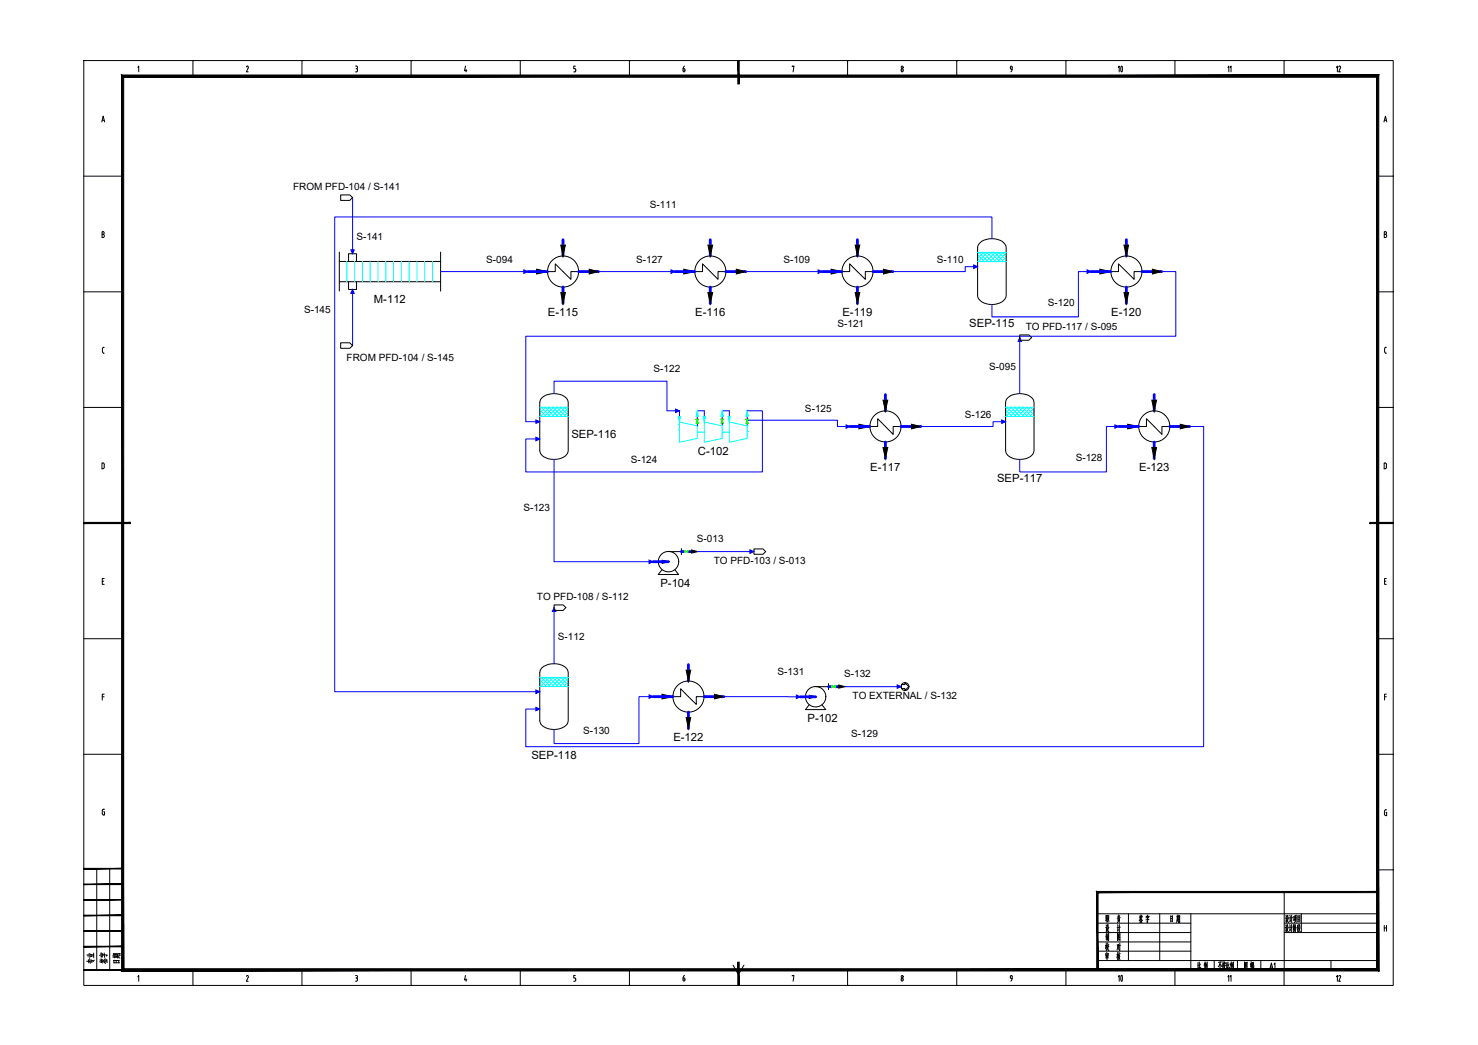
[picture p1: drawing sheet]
<svg xmlns="http://www.w3.org/2000/svg" width="420mm" height="297mm" viewBox="0 0 420 297" stroke-linecap="round" stroke-linejoin="round" font-family="sans-serif">
<g fill="none" stroke="#000" stroke-width=".28">
<path d="M23.8 17.2h372.3v262.9h-372.3zM39.2 19.2l.2-.4v1.6M54.8 17.2h.1M54.8 17.2v4.5M70.3 18.8l.3 .4-.6 1.2h.6M70.3 18.8l-.2 .2M85.8 17.2h.1M85.8 17.2v4.5M101.1 18.8l.5 .2v.3l-.2 .2 .2 .4M101.2 19.5h.1M101.6 19.9v.2M116.9 17.2h.1"/>
<path d="M116.9 17.2v4.5M132.3 18.8l-.2 1.3h.6M132.5 19.7v.7M147.9 17.2h.1M147.9 17.2v4.5M163.4 19.5l.3 .4M163.6 18.8h-.5v.7h.3M163.6 19.9v.2M178.9 17.2h.1M178.9 17.2v4.5M194.4 19.5h-.2v.6M194.5 19.5l.2 .4"/>
<path d="M194.6 18.8l-.4 .7M194.7 19.9v.2M209.9 17.2h.1M225.2 19v-.2h.5l-.2 1.6M240.9 17.2h.1M240.9 17.2v4.5M256.2 19.9l.3-.4 .2 .4M256.2 19.9v.2M256.7 19.9v.2M272 17.2h.1M272 17.2v4.5M287.2 19.1l.3-.3 .3 .3"/>
<path d="M287.2 19.2l.2 .4 .3 .1v-.5M287.7 19.6l-.4 .8M303 17.2h.1M303 17.2v4.5M334 17.2h.1M334 17.2v4.5M365 17.2h.1M365 17.2v4.5M28.9 34.7l.4-1.7 .4 1.7M29.1 34.2h.5M101.6 20.1l-.1 .3h-.4M163.7 20.1l-.1 .3h-.5"/>
<path d="M194.2 20.1l.2 .3 .3-.3M256.2 20.1l.3 .3 .2-.3M393.4 34.7l.5-1.7 .3 1.7M393.6 34.2h.5M23.8 50.1h11.1M391.6 50.1h4.5M396.1 50.1h.1M29 65.9h.5l.1 .3-.3 .4 .3 .2v.5l-.3 .2h-.3zM29 66.6h.3M393.5 65.9l.6 .1v.4l-.2 .2 .3 .5-.3 .4h-.4zM393.5 66.6h.4M23.8 83h11.1"/>
<path d="M29.2 100l.2 .4M29.6 98.7l-.4 .2-.1 1.1M391.6 83h4.5M393.6 99.1v.9M393.6 100l.3 .4M393.9 98.7h.2M393.9 98.7l-.3 .4M396.1 83h.1M23.8 115.8h11.1M29.4 100.4h.2M391.6 115.8h4.5M393.9 100.4h.2"/>
<path d="M396.1 115.8h.1M29.3 133.2l.3-.2v-1.2l-.6-.2v1.7h.3M394.1 132.1v.6M394.2 132.7l-.4 .5M394.2 132.1l-.2-.4-.5-.1v1.7h.3M396.1 148.7h.1M29.1 165.2h.4M29.6 164.5h-.5v1.6h.5M393.6 165.2h.4M394.1 164.5h-.5v1.6h.5M23.8 181.6h11.1M29.1 198.1h.5"/>
<path d="M29.6 197.3h-.5v1.7M391.6 181.6h4.5M393.6 198.1h.5M394.1 197.3h-.5v1.7M396.1 181.6h.1M23.8 214.4h11.1M391.6 214.4h4.5M396.1 214.4h.1M29.5 230.7h.2v1h-.3M29.7 230l-.6 .2v1.2l.3 .2M393.6 230.7v.7M394 230.9h.2v.9l-.5-.1-.1-.3"/>
<path d="M394.2 230.2l-.5 .1-.1 .3M27.5 246.9v28.8M31.2 246.9v28.8M311.9 259.7h79.7M320.8 259.7v13.3M329.7 259.7v13.3M338.5 259.7v16M365.1 253.6v22.1M369.9 259.7v5.4M391.6 247.3h4.5M396.1 247.3h.1M39.2 277.7l.2-.4v1.6"/>
<path d="M54.8 275.7v4.4M70.3 277.3l.3 .3-.6 1.3h.6M70.3 277.3l-.2 .2M85.8 275.7v4.4M101.1 277.3l.5 .1v.4l-.2 .2M101.1 278.9h.2M101.2 278h.1M101.4 278l.2 .3M101.6 278.4v.1M101.6 278.5l-.2 .4M116.9 275.7v4.4M132.3 277.3l-.2 1.2h.6"/>
<path d="M132.5 278.2v.7M147.9 275.7v4.4M163.1 278.9h.3M163.6 277.3h-.5v.7l.6 .2v.5l-.3 .2M178.9 275.7v4.4M194.6 277.2l-.4 .8M194.7 278.4v.1M194.7 278.3l-.1-.3h-.4l.1 .8h.3l.1-.3M208.4 274.3l1.5 2.7 1.6-2.7M225.2 277.4v-.1h.5l-.2 1.6M240.9 275.7v4.4M256.3 278a.36 .36 0 0 1 .5 .4 .36 .36 0 0 1-.6 .3z"/>
<path d="M272 275.7v4.4M287.2 277.6l.3-.3 .3 .3M287.2 277.7l.3 .5M287.5 278.2h.2M287.7 277.7v.7l-.4 .5M303 275.7v4.4M311.9 273h79.7M311.9 262.4h26.6M311.9 265.1h26.6M311.9 267.7h26.6M311.9 270.4h26.6M324.1 261.6l.1 .4"/>
<path d="M324.2 260.1l-.2 .9M324.2 260.5v.4M324.3 260.8l.5 .8M324.3 261.6v.3M324.4 260.5h-.3M324.5 261.3l-.4 .1M324.6 260.1l-.8 1.7M324.6 260.5v.4M324.6 261.6l-.2 .5M324.7 262.1l-.7 .1M324.8 260.5h-.3M325.9 260.4l-.1 .5"/>
<path d="M326.2 260.1v.3M326.2 261.1v1.2l-.2-.3M326.4 260.8l-.4 .1M326.4 260.7l-.2 .5M326.6 260.4l-.1 .4M326.6 260.5h-.7M326.6 261.4l-.9 .1M332.8 260.3v1.7M333.2 261.1h-.4M333.3 260.4l-.5 .1M333.3 261.8l-.5 .1M333.3 260.3v1.7"/>
<path d="M334 275.7v4.4M334.7 260.1v1.4M334.7 261.6l-.2 .6M334.8 261.6l.1 .4M334.8 260.8h-.1M334.8 261.1l-.1 .1M334.9 260.1v1.3M335 260.5l-.5 .1M335 261.4l-.5 .2M335.1 260.3v1.1M335.3 261.3l-.3 .9M335.3 260.8h-.2"/>
<path d="M335.4 260.3v1.9l-.2-.1M335.4 260.3l-.3 .1M340.6 273.6v1.7M340.9 275l-.4 .4M340.9 274.3l-.3 .1M340.9 273.5v1.7l.2 .2h.2v-.5M341.2 274l-.3 .6M342.5 273.8v1.7M342.6 273.4l-.3 1M342.7 274.2l.2-.1-.3 1.2M342.7 274.5l.1 .3M342.8 273.8l-.2 .9"/>
<path d="M342.9 273.7l-.3 .1M343 274v.9M343.2 273.4v2.1l-.2-.3M345.2 273v2.7M346.8 273.9v1.5M346.9 273.5l-.6 1.3M347 274.1l.3 .6M347.2 273.4l-.8 .1M347.7 273.3v2.2l-.2-.3M347.8 274.3l-.3 .4M347.8 274l-.3 .1M347.9 273.7l-.1 .4"/>
<path d="M348 273.3l.1 .4M348.1 274l-.2 .9 .4 .5M348.2 274.5l-.4 1M348.3 273.8l-.4 .1M348.3 273.7v.4M348.4 274.4l-.6 .2M348.7 273.6v1.6M349 274.3l-.3 .1M349.1 273.5v1.7l.2 .2h.2v-.5M349.4 274l-.3 .6M350 273.8v1.7M350 273.4l-.3 1"/>
<path d="M350.1 274.4l.1 .3M350.1 274.2l.2-.1-.2 1.2M350.2 273.8l-.2 .9M350.4 273.7l-.3 .1M350.5 273.9v1M350.6 273.4v2.1l-.1-.3M351.8 273v2.7M353.8 275.4v-1.9v2M353.8 275.3l.7 .1M354.1 274.1l.4 .5M354.1 274.9l.1 .3M354.1 274.6l.1 .3"/>
<path d="M354.2 273.8l-.3 .5M354.3 274h-.2M354.4 273.9l-.5 .9M354.5 273.5v1.9M354.5 273.6l-.7 .1M355.5 273.9v.9M355.7 273.3v2.2M355.8 273.9v.7M355.8 274l-.3 .1M355.9 274.5v1M356 273.8v.6M356.2 274.6v.8"/>
<path d="M356.3 274.9l-.3 .1M356.3 273.9h-.3M356.3 273.8v.5h-.3M356.4 274.5l-.5 .1M356.4 275.4h-.5M356.4 273.5l-.5 .1M356.4 274.4v1M365 275.7v4.4M365.1 262.4h26.5M365.1 265.1h26.5M365.5 262.9l.1 .4M365.5 260.3l.2 .3"/>
<path d="M365.6 263.6h-.3M365.6 263.5v1M365.6 260.9l-.2 .1M365.6 260.8v1.1M365.7 264.2l-.2 .5M365.8 264l.5 .9M365.8 261.6l-.3 .4M365.8 262.8l-.1 1M365.9 260.2l-.2 1M365.9 261.4l.4 .8M366 262.8v.7l.3 .1M366 262.9l-.2 .1"/>
<path d="M366.1 260.2l.1 .7h.1M366.1 260.3h-.2M366.1 263.8h-.4M366.1 263.7l-.5 1.2M366.2 261.1l-.4 .1M366.2 261.1l-.5 1.1M366.6 262.8l.2 .4M366.7 260.2l.1 .3M366.7 263.4v1.2M366.7 263.5l-.2 .1M366.8 260.8l-.2 .1M366.8 260.8l-.1 1.1"/>
<path d="M366.8 264.2l-.2 .5M366.9 261.5l-.2 .5M367.1 262.8v2.1M367.2 260.1v2.1M367.4 263.5l-.6 .1M367.4 260.8l-.5 .2M367.7 263l.2-.1-.1 1.3-.1-.2M367.7 262.8v2M367.8 260.6v.9M368 260.5l-.3 .1M368.1 263.6l-.3 1.3M368.1 260.6v1.1"/>
<path d="M368.1 261.3l-.4 .3M368.2 263l.3 .8M368.2 262.7l-.3 1M368.2 263.6v1.3M368.3 260.9l-.1 1-.3 .4M368.3 260.3l-.1 .4M368.3 261.7l.2 .5M368.5 260.7h-.4M368.5 260.6v1.1M368.6 260.2l-.5 .1M368.9 263v1.8M369 260.2v1.9"/>
<path d="M369.1 263.7h-.2M369.1 263.3l-.2 .1M369.1 264l-.3 .2M369.1 262.8l-.2 .3M369.2 264l.4 .8M369.3 262.8l-.1 1M369.3 263l.2-.1v.6M369.5 263.5l.1 .1M369.5 261.3l-.5 .1M369.5 260.8l-.5 .1M369.5 263.8l-.5 1.1M369.5 261.8l-.5 .1"/>
<path d="M369.5 263.8l-.3 .1M369.6 260.3l-.6 .1M369.6 260.3l-.1 1.8M378.4 273v2.7M393.5 263v1.7M393.5 263.8h.7M394.2 263v1.7M54.8 280.1h.1M85.8 280.1h.1M116.9 280.1h.1M147.9 280.1h.1M178.9 280.1h.1"/>
<path d="M209.9 280.1h.1M240.9 280.1h.1M272 280.1h.1M303 280.1h.1M334 280.1h.1M365 280.1h.1"/>
<circle cx="256.4" cy="19.1" r=".32"/>
<circle cx="256.4" cy="277.6" r=".32"/>
</g>
<g fill="#000" stroke="#000" stroke-width=".28">
<path d="M209.7 17.2l.4 6.7v-6.7zM209.7 17.2l.4 6.7h-.4z"/>
<path d="M34.6 21.3l.6 254.1v-253.4zM34.6 21.3l.6 254.1-.6 .6zM35.2 275.4l-.6 .6 356.7-.6zM34.6 276l356.7-.6 .7 .6zM391.3 22v253.4l.7 .6zM391.3 22l.7-.7v254.7zM35.2 22h356.1l.7-.7zM34.6 21.3h357.4l-356.8 .7z"/>
<path d="M23.8 148.5v.3l13.3-.3zM23.8 148.8l13.3-.3v.3z"/>
<path d="M389.4 148.8h6.7v-.3zM389.4 148.5h6.7l-6.7 .3z"/>
<path d="M23.8 255.8h11.1v-.1zM23.8 255.7h11.1l-11.1 .1z"/>
<path d="M23.8 251.4h11.1v-.1zM23.8 251.3h11.1l-11.1 .1z"/>
<path d="M23.8 247h11.1v-.2zM23.8 246.8h11.1l-11.1 .2z"/>
<path d="M312.2 253.7h79.4v-.3zM311.8 253.4h79.8l-79.4 .3zM311.8 253.4l.4 22.3v-22zM311.8 253.4l.4 22.3h-.4z"/>
<path d="M23.8 275.8h11.1v-.2zM23.8 275.6h11.1l-11.1 .2z"/>
<path d="M23.8 269.1h11.1v-.1zM23.8 269h11.1l-11.1 .1z"/>
<path d="M23.8 264.7h11.1v-.2zM23.8 264.5h11.1l-11.1 .2z"/>
<path d="M23.8 260.3h11.1v-.2zM23.8 260.1h11.1l-11.1 .2z"/>
<path d="M209.7 273.5v6.6h.4zM209.7 273.5h.4v6.6z"/>
</g>
<g fill="none" stroke="#0ff" stroke-width=".28">
<path d="M98.6 74.3v5.8M100.8 74.3v5.8M103 74.3v5.8M105.2 74.3v5.8M107.5 74.3v5.8M109.7 74.3v5.8M111.9 74.3v5.8M114.1 74.3v5.8M116.3 74.3v5.8M118.5 74.3v5.8M120.7 74.3v5.8M123 74.3v5.8"/>
<path d="M277.9 73.5l.9 .9M277.9 72.4l2 2M277.9 71.7h8.1M277.9 74.4h8.1M278.3 71.7l2.6 2.7M278.5 71.7l-.6 .6M279.4 71.7l2.6 2.7M279.6 71.7l-1.7 1.7M280.5 71.7l2.6 2.7M280.7 71.7l-2.6 2.7M281.6 71.7l2.6 2.7M281.8 71.7l-2.6 2.7"/>
<path d="M282.7 71.7l2.6 2.7M282.9 71.7l-2.6 2.7M283.8 71.7l2.2 2.2M284 71.7l-2.6 2.7M284.9 71.7l1.1 1.1M285.1 71.7l-2.6 2.7M286 71.9l-2.4 2.5M286 73l-1.3 1.4M286 74.1l-.2 .3M153.4 117.6l.8 .8M153.4 116.5l1.9 1.9M153.4 115.8h8.1"/>
<path d="M153.4 118.4h8.1M153.9 115.8l2.5 2.6M154 115.8l-.6 .6M155 115.8l2.6 2.6M155.1 115.8l-1.7 1.7M156 115.8l2.7 2.6M156.2 115.8l-2.5 2.6M157.1 115.8l2.7 2.6M157.3 115.8l-2.5 2.6M158.2 115.8l2.7 2.6M158.4 115.8l-2.6 2.6M159.3 115.8l2.2 2.2"/>
<path d="M159.5 115.8l-2.6 2.6M160.4 115.8l1.1 1.1M160.6 115.8l-2.6 2.6M161.5 116l-2.4 2.4M161.5 117.1l-1.3 1.3M161.5 118.1l-.2 .3M285.9 115.8h8M285.9 118.4h8M285.9 117.6l.8 .8M285.9 116.5l1.9 1.9M286.2 115.8l2.7 2.6M286.5 115.8l-.6 .6"/>
<path d="M287.3 115.8l2.7 2.6M287.6 115.8l-1.7 1.7M288.4 115.8l2.7 2.6M288.7 115.8l-2.7 2.6M289.5 115.8l2.7 2.6M289.8 115.8l-2.7 2.6M290.6 115.8l2.6 2.6M290.9 115.8l-2.7 2.6M291.7 115.8l2.2 2.2M291.9 115.8l-2.6 2.6M292.8 115.8l1.1 1.1M293 115.8l-2.6 2.6"/>
<path d="M293.9 116l-2.4 2.4M293.9 117.1l-1.3 1.3M293.9 118.1l-.2 .3M153.4 194.3l.8 .8M153.4 193.2l1.9 1.9M153.4 192.6h8.1M153.4 195.1h8.1M153.9 192.6l2.5 2.5M154 192.6l-.6 .6M155 192.6l2.6 2.5M155.1 192.6l-1.7 1.7M156 192.6l2.7 2.5"/>
<path d="M156.2 192.6l-2.5 2.5M157.1 192.6l2.7 2.5M157.3 192.6l-2.5 2.5M158.2 192.6l2.7 2.5M158.4 192.6l-2.6 2.5M159.3 192.6l2.2 2.2M159.5 192.6l-2.6 2.5M160.4 192.6l1.1 1.1M160.6 192.6l-2.6 2.5M161.5 192.6h.1M161.5 192.7l-2.4 2.4M161.5 193.8l-1.3 1.3"/>
<path d="M161.5 194.9l-.2 .2"/>
</g>
<g fill="none" stroke="#000" stroke-width=".28">
<path d="M96.5 71.7v11M96.5 74.3h28.8M99.1 74.3v-2.2h2.2v2.2M125.3 71.7v11M155.6 77.2h2.2v-2.2l4.5 4.4v-2.2h2.2M197.5 77.2h2.2v-2.2l4.4 4.4v-2.2h2.2M239.3 77.2h2.2v-2.2l4.5 4.4v-2.2h2.2M278.6 69a5.3 5.3 0 0 1 7.1 .4l.3 1v13.6a3.6 3.6 0 0 1-4 2.6 3.6 3.6 0 0 1-4.1-2.6v-13.6l.1-.5zM315.8 77.2h2.2v-2.2l4.4 4.4v-2.2h2.2M96.5 80.1h28.8M99.1 80.1v2.2h2.2v-2.2M154.1 113a5.4 5.4 0 0 1 7.1 .4l.3 1v13.7a3.5 3.5 0 0 1-4 2.5 3.5 3.5 0 0 1-4.1-2.5v-13.7l.3-1z"/>
<path d="M286.5 113a5.4 5.4 0 0 1 7.2 .4l.2 1v13.7a3.5 3.5 0 0 1-4 2.5 3.5 3.5 0 0 1-4-2.5v-13.7l.3-1zM247.3 121.2h2.2v-2.2l4.4 4.5v-2.3h2.2M323.7 121.2h2.2v-2.2l4.4 4.5v-2.3h2.3M190 156.8h3.7M193.7 155.9v1.7M188.2 162l-1.1 1.3h5.8l-1.1-1.3M154.1 189.8a5.5 5.5 0 0 1 7.1 .4l.3 1v13.6a3.6 3.6 0 0 1-4 2.6 3.6 3.6 0 0 1-4.1-2.6v-13.6zM191.3 198h2.2v-2.2l4.4 4.4v-2.2h2.2M231.8 195.2h3.7M235.5 194.3v1.7M230 200.3l-1 1.4h5.8l-1.1-1.4"/>
<circle cx="160.1" cy="77.2" r="4.4"/>
<circle cx="201.9" cy="77.2" r="4.4"/>
<circle cx="243.8" cy="77.2" r="4.4"/>
<circle cx="320.2" cy="77.2" r="4.4"/>
<circle cx="251.7" cy="121.2" r="4.4"/>
<circle cx="328.1" cy="121.2" r="4.4"/>
<circle cx="190" cy="159.6" r="2.9"/>
<circle cx="195.7" cy="198" r="4.4"/>
<circle cx="231.9" cy="198" r="2.9"/>
</g>
<g fill="none" stroke="#00f" stroke-width=".8">
<path d="M150 77.2h5.6M160 68.1v4.7M164.5 77.2h5.6M191.8 77.2h5.7M201.9 68.1v4.7M206.3 77.2h5.7M233.7 77.2h5.6M243.7 68.1v4.7M248.2 77.2h5.6M310.1 77.2h5.7M320.2 68.1v4.7M324.6 77.2h5.6"/>
<path d="M160 81.6v4.7M201.9 81.6v4.7M243.7 81.6v4.7M320.2 81.6v4.7M251.7 112.2v4.6M328.1 112.2v4.6M241.6 121.2h5.7M251.7 125.7v4.6M256.1 121.2h5.7M318 121.2h5.7M328.1 125.7v4.6M332.6 121.2h5.6"/>
<path d="M185.7 159.7h4.3M193.7 156.8h.8M195.6 156.8h1M185.7 198h5.6M195.7 188.9v4.7M200.1 198h5.7M227.5 198.1h4.3M235.5 195.2h.9M237.4 195.2h1M195.7 202.4v4.7"/>
</g>
<path d="M194.5 156.5v.6l1.1-.6v.6zM195.1 156.8h.1M236.4 194.8v.7l1-.7v.7zM236.9 195.2h.1" fill="none" stroke="#0f0" stroke-width=".28"/>
<g fill="#000" stroke="#000" stroke-width=".28">
<path d="M152.6 76.5l3 .7-3 .7zM159.4 69.7h1.3l-.7 3.1zM167.5 76.5l2.6 .7-2.6 .7zM194.4 76.5l3.1 .7-3.1 .7zM201.2 69.7h1.4l-.7 3.1zM209.3 76.5l2.7 .7-2.7 .7zM236.2 76.5l3.1 .7-3.1 .7zM243.1 69.7h1.3l-.7 3.1zM251.1 76.5l2.7 .7-2.7 .7zM312.7 76.5l3.1 .7-3.1 .7zM319.5 69.7h1.3l-.6 3.1zM327.6 76.5l2.6 .7-2.6 .7z"/>
<path d="M159.4 83.2h1.3l-.7 3.1zM201.2 83.2h1.4l-.7 3.1zM243.1 83.2h1.3l-.7 3.1zM319.5 83.2h1.3l-.6 3.1zM251 113.7h1.4l-.7 3.1zM327.4 113.7h1.4l-.7 3.1zM244.2 120.6l3.1 .6-3.1 .7zM251 127.2h1.4l-.7 3.1zM259.1 120.6l2.7 .6-2.7 .7zM320.6 120.6l3.1 .6-3.1 .7zM327.4 127.2h1.4l-.7 3.1zM335.5 120.6l2.7 .6-2.7 .7z"/>
<path d="M188.2 159.2l1.8 .5-1.8 .4zM196.6 156.3l1.8 .5-1.8 .4zM188.2 197.3l3.1 .7-3.1 .7zM195.1 190.5h1.3l-.7 3.1zM203.1 197.3l2.7 .7-2.7 .7zM230.1 197.6l1.7 .5-1.7 .4zM238.4 194.7l1.8 .5-1.8 .4zM195.1 204h1.3l-.7 3.1z"/>
</g>
<!-- layer: EQUIPMENT -->
<path d="M193.2 116.8v1.6M198.2 119.2v-2.4h2v3.2M205.3 117.7v1.4M205.3 116.8h2v1.6M212.4 116.8v2.4M198.2 120.3v.8M205.3 120.3v.8M212.4 120.3v.8" fill="none" stroke="#00f" stroke-width=".28"/>
<path d="M197.9 119.2h.7l-.7 1.1h.7zM205 119.1h.6l-.6 1.2h.6zM212 119.2h.8l-.8 1.1h.8z" fill="none" stroke="#0f0" stroke-width=".28"/>
<g fill="none" stroke="#0ff" stroke-width=".28">
<path d="M192.8 119h.4M193.2 118.4v7.3l5-1.1v-3.5l-5-1.1M200.2 120l5.1 1.1v3.5l-5.1 1.1zM205.3 116.8v.9M207.3 120v5.7l5.1-1.1v-3.5M207.3 120l5.1 1.1M207.3 118.4v1.6M212.6 119.5h.2M192.8 120.6h.4M192.8 122.2h.4M198.2 122.8h2M205.3 122.8h2"/>
<path d="M212.4 121.1h.4M212.4 122.7h.4"/>
</g>
<g fill="#0ff" stroke="#0ff" stroke-width=".28">
<path d="M192.8 118.4h.6l-.2 1.6z"/>
<path d="M198.2 116.8l.3 1.5h-.6z"/>
<path d="M199.9 118.4h.7l-.4 1.6z"/>
<path d="M207 118.4h.6l-.3 1.6z"/>
<path d="M212.4 116.8l.3 1.5h-.6z"/>
<path d="M205.3 116.8l.3 1.5h-.6z"/>
</g>
<!-- layer: STREAM -->
<g fill="none" stroke="#00f" stroke-width=".28">
<path d="M100.2 56.2v15.9M125.3 77.2h24.7M170.1 77.2h21.7M212 77.2h21.7M277.9 75.8h-3.5v1.4h-20.6M282 67.8v-6.1h-186.8v134.9h58.2M310.1 77.2h-3.5v12.9h-24.6v-3.5M330.2 77.2h4v18.4h-184.7v24.3h3.9M100.2 82.3v15.9M289.9 96v15.9M157.5 111.9v-3.5h32.1v8.4h3.6M212.4 116.8h4.3v17.3h-67.2v-9.3h3.9"/>
<path d="M212.8 119.5h25.3v1.7h3.5M285.9 119.9h-3.6v1.3h-20.5M157.5 130.6v29.1h28.2M318 121.2h-3.5v12.9h-24.6v-3.5M338.2 121.2h4v91h-192.7v-10.7h3.9M198.4 156.8h15.9M157.5 172.7v16M185.7 198h-4.1v13.4h-24.1v-4M205.8 198l21.7 .1M240.2 195.2h15.9"/>
</g>
<!-- layer: STREAM_ARROW -->
<g fill="#00f" stroke="#00f" stroke-width=".28">
<path d="M213.2 156.3l1.1 .5-1.1 .5z"/>
<path d="M148.9 76.7l1.1 .5-1.1 .5z"/>
<path d="M289.9 96l.5 1.1h-1z"/>
<path d="M232.6 76.7l1.1 .5-1.1 .5z"/>
<path d="M276.8 75.3l1.1 .5-1.1 .5z"/>
<path d="M152.3 196.1l1.1 .5-1.1 .5z"/>
<path d="M157.5 172.7l.5 1.1h-1z"/>
<path d="M309 76.7l1.1 .5-1.1 .5z"/>
<path d="M152.3 119.4l1.1 .5-1.1 .4z"/>
<path d="M192.1 116.3l1.1 .5-1.1 .4z"/>
<path d="M184.5 159.2l1.2 .5-1.2 .5z"/>
<path d="M152.3 124.3l1.1 .5-1.1 .5z"/>
<path d="M240.5 120.8l1.1 .4-1.1 .5z"/>
<path d="M284.8 119.4l1.1 .5-1.1 .4z"/>
<path d="M190.7 76.7l1.1 .5-1.1 .5z"/>
<path d="M316.9 120.8l1.1 .4-1.1 .5z"/>
<path d="M152.3 201.1l1.1 .4-1.1 .5z"/>
<path d="M184.5 197.5l1.2 .5-1.2 .5z"/>
<path d="M226.4 197.6l1.1 .5-1.1 .5z"/>
<path d="M255 194.7l1.1 .5-1.1 .5z"/>
<path d="M99.7 71h1l-.5 1.1z"/>
<path d="M100.2 82.3l.5 1.1h-1z"/>
</g>
<!-- layer: CONNECTOR -->
<g fill="none" stroke="#000" stroke-width=".28">
<path d="M96.8 55.4h2.6l.8 .8-.8 .8h-2.6zM96.8 97.4h2.6l.8 .8-.8 .8h-2.6zM289.9 95.2h2.6l.8 .8-.8 .7h-2.6zM214.3 156h2.6l.8 .8-.8 .8h-2.6zM157.5 171.9h2.6l.8 .8-.8 .8h-2.6zM256.3 194.6h.9v-.6l1.1 1.2-1.1 1.1v-.6h-.9z"/>
<circle cx="257.3" cy="195.2" r="1.12"/>
</g>
<text font-size="6.6" x="315.7" y="280.8">10</text>
<text font-size="6.2" x="315.7" y="22.2">10</text>
<text font-size="5.7" x="27.9" y="275.2" transform="rotate(-90 27.9 275.2)">专业</text>
<g font-size="5.3">
<text x="312.9" y="263.5">职 责</text>
<text x="313.3" y="268.5">制 图</text>
<text x="31.4" y="275.2" transform="rotate(-90 31.4 275.2)">签字</text>
<text x="34.9" y="274.8" transform="rotate(-90 34.9 274.8)">日期</text>
<text x="312.9" y="271.3">校 对</text>
</g>
<g font-size="4.4">
<text x="378.5" y="21.5">12</text>
<text x="363.4" y="276.6" transform="rotate(-90 363.4 276.6)">A1</text>
<text x="382.1" y="280.1" transform="rotate(-90 382.1 280.1)">12</text>
</g>
<g font-size="4">
<text x="351" y="21.5" transform="rotate(-90 351 21.5)">11</text>
<text x="351" y="280.1" transform="rotate(-90 351 280.1)">11</text>
</g>
<g font-size="3.2">
<text x="106.3" y="86.3">M-112</text>
<text x="155.8" y="89.8">E-115</text>
<text x="197.6" y="89.8">E-116</text>
<text x="239.5" y="89.8">E-119</text>
<text x="315.9" y="89.8">E-120</text>
<text x="275.5" y="92.8">SEP-115</text>
<text x="162.4" y="124.4">SEP-116</text>
<text x="198.4" y="129.3">C-102</text>
<text x="247.4" y="133.8">E-117</text>
<text x="283.4" y="136.9">SEP-117</text>
<text x="323.8" y="133.8">E-123</text>
<text x="187.7" y="166.9">P-104</text>
<text x="229.6" y="205.2">P-102</text>
<text x="151.1" y="215.8">SEP-118</text>
<text x="191.4" y="210.6">E-122</text>
</g>
<g font-size="2.8">
<text x="83.3" y="54">FROM PFD-104 / S-141</text>
<text x="184.8" y="59">S-111</text>
<text x="101.3" y="68.1">S-141</text>
<text x="138.2" y="74.7">S-094</text>
<text x="180.8" y="74.7">S-127</text>
<text x="222.7" y="74.7">S-109</text>
<text x="266.3" y="74.7">S-110</text>
<text x="86.4" y="88.9">S-145</text>
<text x="297.9" y="86.9">S-120</text>
<text x="238.1" y="92.9">S-121</text>
<text x="291.6" y="93.8">TO PFD-117 / S-095</text>
<text x="98.5" y="102.5">FROM PFD-104 / S-145</text>
<text x="185.8" y="105.7">S-122</text>
<text x="281.2" y="105.3">S-095</text>
<text x="228.8" y="117">S-125</text>
<text x="274.3" y="118.8">S-126</text>
<text x="179.3" y="131.5">S-124</text>
<text x="305.8" y="130.9">S-128</text>
<text x="148.8" y="145.1">S-123</text>
<text x="198.1" y="154.1">S-013</text>
<text x="202.9" y="160.3">TO PFD-103 / S-013</text>
<text x="152.6" y="170.5">TO PFD-108 / S-112</text>
<text x="158.6" y="182">S-112</text>
<text x="221.1" y="191.9">S-131</text>
<text x="240" y="192.5">S-132</text>
<text x="242.4" y="198.7">TO EXTERNAL / S-132</text>
<text x="165.8" y="208.7">S-130</text>
<text x="242" y="209.6">S-129</text>
</g>
</svg>
